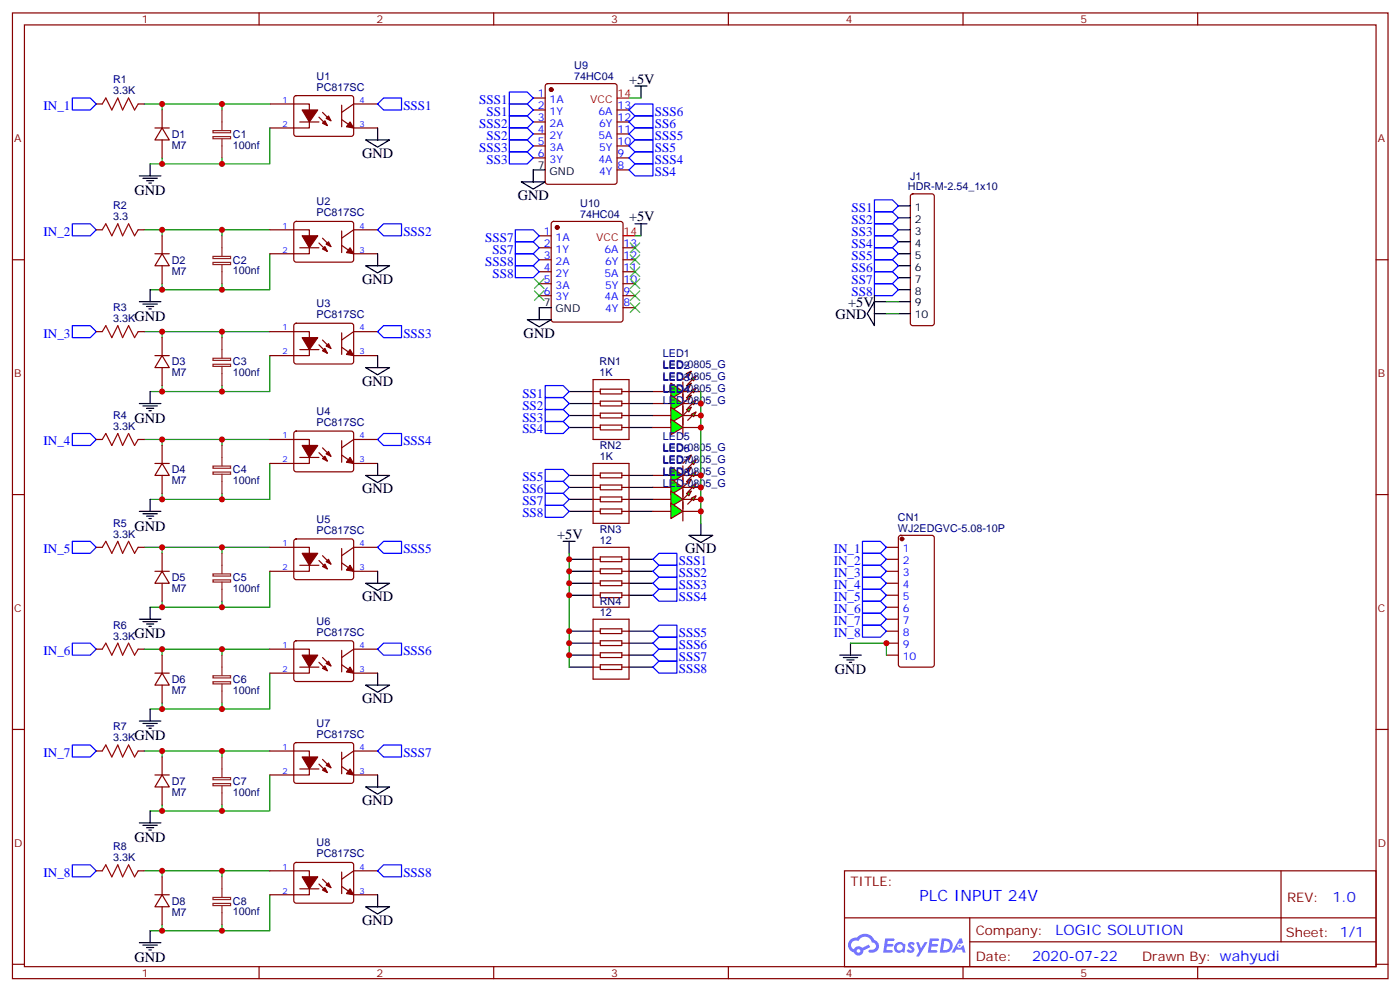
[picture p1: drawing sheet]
<svg xmlns="http://www.w3.org/2000/svg" width="413mm" height="292mm" viewBox="0 0 413 292" stroke-linecap="round" stroke-linejoin="round" font-family="sans-serif">
<g fill="none" stroke="#870000" stroke-width=".35">
<path d="M3.7 3.8h405.3v284.3h-405.3zM7.2 7.3h398.3v277.3h-398.3zM76.3 3.8v3.5M145.5 3.8v3.5M214.6 3.8v3.5M283.8 3.8v3.5M352.9 3.8v3.5M3.7 76.5h3.5M405.5 76.5h3.5M3.7 145.6h3.5M405.5 145.6h3.5M3.7 214.8h3.5"/>
<path d="M405.5 214.8h3.5M248.8 256.4h156.7v28.2h-156.7zM377.5 256.4v20.9M248.9 270.2h156.5M285.8 277.3h119.6M285.8 270.2v14.2M3.7 283.9h3.5M76.3 284.6v3.5M145.5 284.6v3.5M214.6 284.6v3.5M283.8 284.6v3.5M352.9 284.6v3.5"/>
<path d="M405.5 283.9h3.5"/>
</g>
<g fill="#5487ff">
<path d="M267.8 277.6a1.22 1.22 0 0 1 1.8 .2l-.4 .6a.47 .47 0 0 0-.4-.4 .47 .47 0 0 0-.5 .2l.2 .2a1.14 1.14 0 0 1 .8 1.8 1.14 1.14 0 0 1-2 0l-.2-.2 .5-.6 .7 .5a.29 .29 0 0 0 .4-.3 .29 .29 0 0 0-.3-.3 1.04 1.04 0 0 1-.6-1.7z"/>
<path d="M260.8 276.3h2.4l.3 .2-.1 .5-1.8 .1-.2 .8h1.6l.3 .4-.4 .4h-1.6l-.1 1.1h1.7l.2 .3-.2 .3-2.7 .1z"/>
<path d="M274 276.3h2.3l.4 .2-.2 .5-1.8 .1-.1 .8h1.5l.3 .4-.3 .4h-1.6l-.2 1.1h1.7l.2 .3-.2 .3-2.6 .1z"/>
<path d="M282.7 276.3h.7l.4 1.3-.6 .3a.69 .69 0 0 0-1.1 .3 .69 .69 0 0 0 .5 .9 .69 .69 0 0 0 .9-.6l.4-.2 .6 2.2h-.8l-.2-.9h-1.7l-.5 .9h-.9z"/>
<path d="M270 277.4h.7l.7 1.8 1.1-1.8h.8l-2.5 4.2h-.9l1-1.5z"/>
<path d="M277.5 276.3l-.6 4.2h1.4a2.11 2.11 0 0 0 2.4-2.1 2.11 2.11 0 0 0-2.5-2.1zM278.2 277.1a1.39 1.39 0 0 1 1.7 1.4 1.39 1.39 0 0 1-1.8 1.3h-.2z"/>
<path d="M263.8 277.9a1.54 1.54 0 0 0 0 2.2 1.54 1.54 0 0 0 2.1 .1l.6 .3 .3-2.3-.1-.3h-.5a1.49 1.49 0 0 0-2.4 0zM264.1 278.9a.95 .95 0 0 1 1.9 0 .95 .95 0 0 1-1.9 0z"/>
<path d="M250.6 276.7a2.18 2.18 0 0 0 1 3.7 1.44 1.44 0 0 0 1.7 .9 1.44 1.44 0 0 0 1.1-1.4l2-1.1-.4-.7-1.9 1a1.47 1.47 0 0 0-2.5 .4 1.39 1.39 0 0 1-.6-1.9 1.39 1.39 0 0 1 2-.5 2.12 2.12 0 0 1 2.1-1.3 2.12 2.12 0 0 1 1.9 1.7 1.14 1.14 0 0 1 1.1 1.4 1.14 1.14 0 0 1-1.6 .7 .43 .43 0 0 0-.6 .4 .43 .43 0 0 0 .4 .5 1.98 1.98 0 0 0 2.6-1.2 1.98 1.98 0 0 0-1.3-2.6 3.1 3.1 0 0 0-5.2-.6l-.9 .1zM252.4 280a.55 .55 0 0 1 1.1 0 .55 .55 0 0 1-1.1 0z"/>
<circle cx="282.8" cy="278.4" r=".26"/>
</g>
<g fill="none" stroke="#870000" stroke-width=".35">
<path d="M45.6 37.7h4.3M47.8 37.7l2.1 3.5h-4.3zM47.8 32.4v5.3M79.5 30.6h11.7v7.1h-11.7M86.8 28.4l.5-.2h16.5l.4 .7-.1 10.8-.6 .4h-16.5l-.4-.7v-10.5zM88.3 35.9h5.7M94 34.5l2.4 2.5M95 33.1l2.5 2.5M100.7 35.2l3.5 2.5h7.1M100.7 31v6.3M111.3 30.6h-7.1l-3.5 2.5M157.1 35.9h3.6"/>
<path d="M157.1 28.9h3.6M157.1 32.4h3.6M157.1 39.4h3.6M160.9 24.8l.5-.2h19.7l.5 .2 .2 .5v28.3l-.2 .5-.5 .2h-19.7l-.5-.3-.2-.4v-28.3zM181.8 35.9h3.5M181.8 32.4h3.5M181.8 39.4h3.5M47.8 41.2v5.3M157.1 43h3.6M157.1 46.5h3.6M181.8 43h3.5M181.8 46.5h3.5"/>
<path d="M181.8 50h3.5M45.6 74.7h4.3M47.8 74.7l2.1 3.5h-4.3zM47.8 69.4v5.3M47.8 78.2v5.3M79.5 67.7h11.7v7h-11.7M86.8 65.4l.5-.2h16.5l.4 .7-.1 10.9-.6 .4-16.5-.1-.4-.6v-10.6zM88.3 73h5.7M94 71.5l2.4 2.5M95 70.1l2.5 2.5M100.7 68v6.4M100.7 72.2l3.5 2.5h7.1"/>
<path d="M111.3 67.7h-7.1l-3.5 2.4M158.9 73h3.5M158.9 69.4h3.5M158.9 76.5h3.5M162.7 65.4l.4-.2h19.8l.5 .2 .2 .5v28.2l-.2 .5-.5 .2h-19.8l-.5-.2-.2-.5v-28.2zM183.6 73h3.5M183.6 76.5h3.5M47.8 99.4v5.3M79.5 97.6h11.7v7.1h-11.7M86.8 95.4l.5-.2h16.5l.4 .7-.1 10.8-.6 .5-16.5-.1-.4-.6v-10.6zM100.7 98v6.4M111.3 97.6h-7.1l-3.5 2.5"/>
<path d="M158.9 80h3.5M158.9 83.5h3.5M158.9 87.1h3.5M183.6 80h3.5M183.6 83.5h3.5M183.6 87.1h3.5M183.6 90.6h3.5M45.6 104.7h4.3M47.8 104.7l2.1 3.5h-4.3zM47.8 108.2v5.3M88.3 102.9h5.7M94 101.5l2.4 2.5"/>
<path d="M95 100.1l2.5 2.5M100.7 102.2l3.5 2.5h7.1M174.8 111.8h10.5v17.6h-10.5zM174.8 115.3h2.1M174.8 118.8h2.1M176.9 114.6h6.3v1.4h-6.3zM176.9 118.1h6.3v1.4h-6.3zM183.2 115.3h2.1M183.2 118.8h2.1M192.4 115.3h5.3M201.2 115.3h5.3M45.6 136.5h4.3"/>
<path d="M47.8 136.5l2.1 3.5h-4.3zM47.8 131.2v5.3M47.8 140v5.3M79.5 129.4h11.7v7.1h-11.7M86.8 127.1l.5-.2 16.5 .1 .4 .6-.1 10.9-.6 .4h-16.5l-.4-.7v-10.6zM88.3 134.7h5.7M94 133.3l2.4 2.4M95 131.9l2.5 2.4M100.7 129.8v6.3M100.7 134l3.5 2.5h7.1M111.3 129.4h-7.1l-3.5 2.5M174.8 136.5h10.5v17.6h-10.5z"/>
<path d="M174.8 125.9h2.1M174.8 122.3h2.1M174.8 140h2.1M176.9 121.6h6.3v1.4h-6.3zM176.9 125.2h6.3v1.4h-6.3zM176.9 139.3h6.3v1.4h-6.3zM183.2 125.9h2.1M183.2 122.3h2.1M183.2 140h2.1M86.8 158.9l.5-.2h16.5l.4 .7-.1 10.8-.6 .5-16.5-.1-.4-.6v-10.6zM174.8 150.6h2.1M174.8 147h2.1"/>
<path d="M174.8 143.5h2.1M176.9 142.8h6.3v1.4h-6.3zM176.9 146.3h6.3v1.4h-6.3zM176.9 149.9h6.3v1.4h-6.3zM183.2 150.6h2.1M183.2 147h2.1M183.2 143.5h2.1M45.6 168.2h4.3M47.8 168.2l2.1 3.5h-4.3zM47.8 162.9v5.3M47.8 171.7v5.3M79.5 161.1h11.7v7.1h-11.7"/>
<path d="M88.3 166.4h5.7M94 165l2.4 2.5M95 163.6l2.5 2.5M100.7 161.5v6.4M100.7 165.7l3.5 2.5h7.1M111.3 161.1h-7.1l-3.5 2.5M174.8 161.1h10.5v17.7h-10.5zM174.8 168.2h2.1M174.8 175.3h2.1M174.8 164.7h2.1M174.8 171.7h2.1M176.9 164h6.3v1.4h-6.3z"/>
<path d="M176.9 167.5h6.3v1.4h-6.3zM176.9 171h6.3v1.4h-6.3zM176.9 174.6h6.3v1.4h-6.3zM183.2 168.2h2.1M183.2 175.3h2.1M183.2 164.7h2.1M183.2 171.7h2.1M45.6 198.2h4.3M47.8 198.2l2.1 3.5h-4.3zM47.8 192.9v5.3M79.5 191.1h11.7v7.1h-11.7M86.8 188.9l.5-.2h16.5l.4 .7-.1 10.8-.6 .5-16.5-.1-.4-.6v-10.6z"/>
<path d="M88.3 196.4h5.7M94 195l2.4 2.5M95 193.6l2.5 2.5M100.7 191.5v6.3M100.7 195.7l3.5 2.5h7.1M111.3 191.1h-7.1l-3.5 2.5M174.8 196.4h2.1M174.8 182.3h10.5v17.7h-10.5zM174.8 185.8h2.1M174.8 192.9h2.1M174.8 189.4h2.1M176.9 185.1h6.3v1.4h-6.3z"/>
<path d="M176.9 188.7h6.3v1.4h-6.3zM176.9 192.2h6.3v1.4h-6.3zM176.9 195.7h6.3v1.4h-6.3zM183.2 196.4h2.1M183.2 185.8h2.1M183.2 192.9h2.1M183.2 189.4h2.1M47.8 201.7v5.3M86.8 218.9l.5-.2h16.5l.4 .7-.1 10.8-.6 .4h-16.5l-.4-.7v-10.5zM45.6 228.2h4.3M47.8 228.2l2.1 3.5h-4.3zM47.8 222.9v5.3"/>
<path d="M47.8 231.7v5.3M79.5 221.1h11.7v7.1h-11.7M88.3 226.4h5.7M94 225l2.4 2.5M95 223.6l2.5 2.5M100.7 221.5v6.3M100.7 225.7l3.5 2.5h7.1M111.3 221.1h-7.1l-3.5 2.5M47.8 258.2v5.3M79.5 256.4h11.7v7.1h-11.7M86.8 254.1l.5-.2 16.5 .1 .4 .6-.1 10.9-.6 .4h-16.5l-.4-.7v-10.6zM95 258.9l2.5 2.4"/>
<path d="M100.7 256.8v6.3M111.3 256.4h-7.1l-3.5 2.5M45.6 263.5h4.3M47.8 263.5l2.1 3.5h-4.3zM47.8 267v5.3M88.3 261.7h5.7M94 260.3l2.4 2.4M100.7 261l3.5 2.5h7.1"/>
</g>
<g fill="#870000" stroke="#870000" stroke-width=".35">
<path d="M103.2 35.9l1 1.8-2.1-.4z"/>
<path d="M95 36.3l.7-.7 .7 1.4z"/>
<path d="M96.1 34.9l.7-.8 .7 1.5z"/>
<path d="M89 32.4h4.6l-2.4 3.5z"/>
<path d="M103.2 73l1 1.7-2.1-.3z"/>
<path d="M95 73.3l.7-.7 .7 1.4z"/>
<path d="M96.8 71.2l.7 1.4-1.4-.7z"/>
<path d="M89 69.4h4.6l-2.4 3.6z"/>
<path d="M103.2 102.9l1 1.8-2.1-.3z"/>
<path d="M95 103.3l.7-.7 .7 1.4z"/>
<path d="M96.1 101.9l.7-.7 .7 1.4z"/>
<path d="M89 99.4h4.6l-2.4 3.5z"/>
<path d="M103.2 134.7l1 1.8-2.1-.4z"/>
<path d="M95.7 134.3l.7 1.4-1.4-.7z"/>
<path d="M96.1 133.6l.7-.7 .7 1.4z"/>
<path d="M89 131.2h4.6l-2.4 3.5z"/>
<path d="M103.2 166.4l1 1.8-2.1-.3z"/>
<path d="M95 166.8l.7-.7 .7 1.4z"/>
<path d="M96.1 165.4l.7-.7 .7 1.4z"/>
<path d="M89 162.9h4.6l-2.4 3.5z"/>
<path d="M103.2 196.4l1 1.8-2.1-.4z"/>
<path d="M95.7 196.1l.7 1.4-1.4-.7z"/>
<path d="M96.1 195.4l.7-.7 .7 1.4z"/>
<path d="M89 192.9h4.6l-2.4 3.5z"/>
<path d="M103.2 226.4l1 1.8-2.1-.4z"/>
<path d="M95 226.8l.7-.7 .7 1.4z"/>
<path d="M96.1 225.4l.7-.8 .7 1.5z"/>
<path d="M89 222.9h4.6l-2.4 3.5z"/>
<path d="M103.2 261.7l1 1.8-2.1-.4z"/>
<path d="M95.7 261.3l.7 1.4-1.4-.7z"/>
<path d="M96.1 260.6l.7-.7 .7 1.4z"/>
<path d="M89 258.2h4.6l-2.4 3.5z"/>
<circle cx="162.4" cy="26.4" r=".53"/>
<circle cx="164.2" cy="67" r=".53"/>
</g>
<g fill="none" stroke="#008700" stroke-width=".35">
<path d="M42.5 30.6h37M47.8 30.6v1.8M65.4 30.6v1.8M79.5 37.7v10.6h-14.1v-1.8M185.3 28.9h3.6M44.2 48.3h3.6M47.8 46.5v1.8h17.6M42.5 67.7h37M47.8 67.7v1.7M65.4 67.7v1.7M79.5 74.7v10.6h-14.1v-1.8M187.1 69.4h1.8"/>
<path d="M42.5 97.6h37M44.2 85.3h3.6M47.8 83.5v1.8h17.6M47.8 97.6v1.8M65.4 97.6v1.8M44.2 115.3h3.6M47.8 113.5v1.8h17.6M79.5 104.7v10.6h-14.1v-1.8M42.5 129.4h37M47.8 129.4v1.8M65.4 129.4v1.8M79.5 136.5v10.5h-14.1v-1.7"/>
<path d="M44.2 147h3.6M47.8 145.3v1.7h17.6M42.5 161.1h37M44.2 178.8h3.6M47.8 177v1.8h17.6M47.8 161.1v1.8M65.4 161.1v1.8M79.5 168.2v10.6h-14.1v-1.8M42.5 191.1h37M47.8 191.1v1.8M65.4 191.1v1.8M79.5 198.2v10.6h-14.1v-1.8"/>
<path d="M44.2 208.8h3.6M47.8 207v1.8h17.6M42.5 221.1h37M44.2 238.8h3.6M47.8 237v1.8h17.6M47.8 221.1v1.8M65.4 221.1v1.8M79.5 228.2v10.6h-14.1v-1.8M42.5 256.4h37M47.8 256.4v1.8M65.4 256.4v1.8M44.2 274h3.6"/>
<path d="M47.8 272.3v1.7h17.6M79.5 263.5v10.5h-14.1v-1.7"/>
</g>
<g fill="none" stroke="#00f" stroke-width=".35">
<path d="M21.3 28.9h5.3l1.8 1.7-1.8 1.8h-5.3zM111.3 30.6l1.7-1.7h5.3v3.5h-5.3zM150.1 27.1h5.3l1.7 1.8-1.7 1.7h-5.3zM150.1 34.1h5.3l1.7 1.8-1.7 1.8h-5.3zM150.1 30.6h5.3l1.7 1.8-1.7 1.7h-5.3zM150.1 37.7h5.3l1.7 1.7-1.7 1.8h-5.3zM185.3 35.9l1.8-1.8h5.3v3.6h-5.3zM187.1 37.7h5.3v3.5h-5.3l-1.8-1.8zM187.1 30.6h5.3v3.5h-5.3l-1.8-1.7zM150.1 41.2h5.3l1.7 1.8-1.7 1.7h-5.3zM150.1 44.7h5.3l1.7 1.8-1.7 1.8h-5.3zM187.1 44.7h5.3v3.6h-5.3l-1.8-1.8z"/>
<path d="M187.1 48.3h5.3v3.5h-5.3l-1.8-1.8zM187.1 41.2h5.3v3.5h-5.3l-1.8-1.7zM21.3 65.9h5.3l1.8 1.8-1.8 1.7h-5.3zM113 65.9h5.3v3.5h-5.3l-1.7-1.7zM151.8 67.7h5.3l1.8 1.7-1.8 1.8h-5.3zM151.8 74.7h5.3l1.8 1.8-1.8 1.7h-5.3zM151.8 71.2h5.3l1.8 1.8-1.8 1.7h-5.3zM151.8 78.2h5.3l1.8 1.8-1.8 1.8h-5.3zM21.3 95.9h5.3l1.8 1.7-1.8 1.8h-5.3zM113 95.9h5.3v3.5h-5.3l-1.7-1.8zM21.3 127.6h5.3l1.8 1.8-1.8 1.8h-5.3zM113 127.6h5.3v3.6h-5.3l-1.7-1.8z"/>
<path d="M21.3 159.4h5.3l1.8 1.7-1.8 1.8h-5.3zM113 159.4h5.3v3.5h-5.3l-1.7-1.8zM21.3 189.4h5.3l1.8 1.7-1.8 1.8h-5.3zM113 189.4h5.3v3.5h-5.3l-1.7-1.8zM21.3 219.4h5.3l1.8 1.7-1.8 1.8h-5.3zM113 219.4h5.3v3.5h-5.3l-1.7-1.8zM21.3 254.6h5.3l1.8 1.8-1.8 1.8h-5.3zM111.3 256.4l1.7-1.8h5.3v3.6h-5.3z"/>
</g>
<g fill="none" stroke="#000" stroke-width=".35">
<path d="M111.3 37.7v3.5M187.1 25.3h3.5M188.9 25.3v3.6M41.1 51.8h6.3M42.1 52.5h4.3M43.2 53.2h2.1M43.9 53.9h.7M44.2 48.3v3.5M107.7 41.2h7.1l-3.5 2.1zM153.6 53.6h7.1l-3.6 2.1zM160.7 50h-3.6v3.6M107.7 78.2h7.1l-3.5 2.2z"/>
<path d="M111.3 74.7v3.5M187.1 65.9h3.5M188.9 65.9v3.5M41.1 88.8h6.3M42.1 89.5h4.3M43.2 90.2h2.1M43.9 90.9h.7M44.2 85.3v3.5M155.4 94.1h7l-3.5 2.1zM162.4 90.6h-3.5v3.5M41.1 118.8h6.3M42.1 119.5h4.3"/>
<path d="M44.2 115.3v3.5M107.7 108.2h7.1l-3.5 2.1zM111.3 104.7v3.5M167.7 118.8h7.1M167.7 115.3h7.1M185.3 118.8h7.1M185.3 115.3h7.1M43.2 120.2h2.1M43.9 120.9h.7M107.7 140h7.1l-3.5 2.1zM111.3 136.5v3.5M167.7 122.3h7.1"/>
<path d="M167.7 125.9h7.1M167.7 140h7.1M185.3 122.3h7.1M185.3 125.9h7.1M185.3 140h7.1M41.1 150.6h6.3M42.1 151.3h4.3M43.2 152h2.1M43.9 152.7h.7M44.2 147v3.6M167.7 150.6h7.1M167.7 143.5h7.1"/>
<path d="M167.7 147h7.1M185.3 150.6h7.1M185.3 143.5h7.1M185.3 147h7.1M44.2 178.8v3.5M107.7 171.7h7.1l-3.5 2.1zM111.3 168.2v3.5M167.7 164.7h7.1M167.7 168.2h7.1M167.7 171.7h7.1M167.7 175.3h7.1M185.3 164.7h7.1"/>
<path d="M185.3 168.2h7.1M185.3 171.7h7.1M185.3 175.3h7.1M41.1 182.3h6.3M42.1 183h4.3M43.2 183.7h2.1M43.9 184.4h.7M111.3 198.2v3.5M167.7 185.8h7.1M167.7 189.4h7.1M167.7 192.9h7.1M167.7 196.4h7.1"/>
<path d="M185.3 185.8h7.1M185.3 189.4h7.1M185.3 192.9h7.1M185.3 196.4h7.1M41.1 212.3h6.3M42.1 213h4.3M43.2 213.7h2.1M43.9 214.4h.7M44.2 208.8v3.5M107.7 201.7h7.1l-3.5 2.1zM44.2 238.8v3.5M107.7 231.7h7.1l-3.5 2.1z"/>
<path d="M111.3 228.2v3.5M41.1 242.3h6.3M42.1 243h4.3M43.2 243.7h2.1M43.9 244.4h.7M41.1 277.6h6.3M42.1 278.3h4.3M43.2 279h2.1M43.9 279.7h.7M44.2 274v3.6M107.7 267h7.1l-3.5 2.1zM111.3 263.5v3.5"/>
</g>
<path d="M181.8 28.9h3.5M183.6 69.4h3.5" fill="none" stroke="#f00" stroke-width=".35"/>
<g fill="none" stroke="#3c3" stroke-width=".35">
<path d="M185.7 71.5l2.8 2.9M185.7 75.1l2.8 2.8M185.7 78.6l2.8 2.8M188.5 71.5l-2.8 2.9M188.5 75.1l-2.8 2.8M188.5 78.6l-2.8 2.8M157.5 82.1l2.8 2.8M157.5 85.7l2.8 2.8M160.3 82.1l-2.8 2.8M160.3 85.7l-2.8 2.8M185.7 82.1l2.8 2.8M185.7 85.7l2.8 2.8"/>
<path d="M185.7 89.2l2.8 2.8M188.5 82.1l-2.8 2.8M188.5 85.7l-2.8 2.8M188.5 89.2l-2.8 2.8"/>
</g>
<g fill="#0f0" stroke="#870000" stroke-width=".35">
<path d="M203.7 111.4l1.4-.7-.7 1.4z"/>
<path d="M202.3 110l1.4-.7-.7 1.4z"/>
</g>
<g fill="#870000" stroke="#870000" stroke-width=".35">
<path d="M202.6 113.2l1.4-1.4z"/>
<path d="M202.6 110.3l-1.4 1.5z"/>
</g>
<path d="M201.2 112.5v5.6z" fill="#f00" stroke="#870000" stroke-width=".35"/>
<path d="M197.7 112.8l3.5 2.5-3.5 2.1z" fill="#0f0" stroke="#870000" stroke-width=".35"/>
<path d="M192.4 118.8h5.3M201.2 118.8h5.3" fill="none" stroke="#870000" stroke-width=".35"/>
<g fill="#0f0" stroke="#870000" stroke-width=".35">
<path d="M203.7 114.9l1.4-.7-.7 1.4z"/>
<path d="M202.3 113.5l1.4-.7-.7 1.4z"/>
</g>
<g fill="#870000" stroke="#870000" stroke-width=".35">
<path d="M202.6 116.7l1.4-1.4z"/>
<path d="M201.2 115.3l1.4-1.4z"/>
</g>
<path d="M201.2 116v5.6z" fill="#f00" stroke="#870000" stroke-width=".35"/>
<path d="M197.7 116.3l3.5 2.5-3.5 2.1z" fill="#0f0" stroke="#870000" stroke-width=".35"/>
<path d="M192.4 122.3h5.3M201.2 122.3h5.3" fill="none" stroke="#870000" stroke-width=".35"/>
<g fill="#0f0" stroke="#870000" stroke-width=".35">
<path d="M203.7 118.5l1.4-.7-.7 1.4z"/>
<path d="M202.3 117.1l1.4-.8-.7 1.5z"/>
</g>
<g fill="#870000" stroke="#870000" stroke-width=".35">
<path d="M202.6 120.2l1.4-1.4z"/>
<path d="M201.2 118.8l1.4-1.4z"/>
</g>
<path d="M201.2 119.5v5.7z" fill="#f00" stroke="#870000" stroke-width=".35"/>
<path d="M197.7 119.9l3.5 2.4-3.5 2.2z" fill="#0f0" stroke="#870000" stroke-width=".35"/>
<path d="M192.4 125.9h5.3M201.2 125.9h5.3" fill="none" stroke="#870000" stroke-width=".35"/>
<g fill="#0f0" stroke="#870000" stroke-width=".35">
<path d="M203.7 122l1.4-.7-.7 1.4z"/>
<path d="M202.3 120.6l1.4-.7-.7 1.4z"/>
</g>
<g fill="#870000" stroke="#870000" stroke-width=".35">
<path d="M202.6 123.8l1.4-1.5z"/>
<path d="M201.2 122.3l1.4-1.4z"/>
</g>
<path d="M201.2 123v5.7z" fill="#f00" stroke="#870000" stroke-width=".35"/>
<path d="M197.7 123.4l3.5 2.5-3.5 2.1z" fill="#0f0" stroke="#870000" stroke-width=".35"/>
<path d="M192.4 140h5.3M201.2 140h5.3" fill="none" stroke="#870000" stroke-width=".35"/>
<g fill="#0f0" stroke="#870000" stroke-width=".35">
<path d="M203.7 136.1l1.4-.7-.7 1.4z"/>
<path d="M202.3 134.7l1.4-.7-.7 1.4z"/>
</g>
<g fill="#870000" stroke="#870000" stroke-width=".35">
<path d="M202.6 137.9l1.4-1.4z"/>
<path d="M201.2 136.5l1.4-1.5z"/>
</g>
<path d="M201.2 137.2v5.6z" fill="#f00" stroke="#870000" stroke-width=".35"/>
<path d="M197.7 137.5l3.5 2.5-3.5 2.1z" fill="#0f0" stroke="#870000" stroke-width=".35"/>
<path d="M192.4 143.5h5.3M201.2 143.5h5.3" fill="none" stroke="#870000" stroke-width=".35"/>
<g fill="#0f0" stroke="#870000" stroke-width=".35">
<path d="M203.7 139.6l1.4-.7-.7 1.4z"/>
<path d="M202.3 138.2l1.4-.7-.7 1.4z"/>
</g>
<g fill="#870000" stroke="#870000" stroke-width=".35">
<path d="M202.6 141.4l1.4-1.4z"/>
<path d="M201.2 140l1.4-1.4z"/>
</g>
<path d="M201.2 140.7v5.6z" fill="#f00" stroke="#870000" stroke-width=".35"/>
<path d="M197.7 141l3.5 2.5-3.5 2.1z" fill="#0f0" stroke="#870000" stroke-width=".35"/>
<path d="M192.4 147h5.3M201.2 147h5.3" fill="none" stroke="#870000" stroke-width=".35"/>
<g fill="#0f0" stroke="#870000" stroke-width=".35">
<path d="M203.7 143.2l1.4-.7-.7 1.4z"/>
<path d="M202.3 141.7l1.4-.7-.7 1.5z"/>
</g>
<g fill="#870000" stroke="#870000" stroke-width=".35">
<path d="M202.6 144.9l1.4-1.4z"/>
<path d="M202.6 142.1l-1.4 1.4z"/>
</g>
<path d="M201.2 144.2v5.7z" fill="#f00" stroke="#870000" stroke-width=".35"/>
<path d="M197.7 144.6l3.5 2.4-3.5 2.2z" fill="#0f0" stroke="#870000" stroke-width=".35"/>
<path d="M192.4 150.6h5.3M201.2 150.6h5.3" fill="none" stroke="#870000" stroke-width=".35"/>
<g fill="#0f0" stroke="#870000" stroke-width=".35">
<path d="M203.7 146.7l1.4-.7-.7 1.4z"/>
<path d="M202.3 145.3l1.4-.7-.7 1.4z"/>
</g>
<g fill="#870000" stroke="#870000" stroke-width=".35">
<path d="M202.6 148.4l1.4-1.4z"/>
<path d="M201.2 147l1.4-1.4z"/>
</g>
<path d="M201.2 147.7v5.7z" fill="#f00" stroke="#870000" stroke-width=".35"/>
<path d="M197.7 148.1l3.5 2.5-3.5 2.1z" fill="#0f0" stroke="#870000" stroke-width=".35"/>
<g fill="none" stroke="#00f" stroke-width=".35">
<path d="M257.7 58.8h5.3l1.7 1.8-1.7 1.8h-5.3zM257.7 62.4h5.3l1.7 1.7-1.7 1.8h-5.3zM257.7 65.9h5.3l1.7 1.8-1.7 1.7h-5.3zM257.7 69.4h5.3l1.7 1.8-1.7 1.8h-5.3zM257.7 73h5.3l1.7 1.7-1.7 1.8h-5.3zM257.7 76.5h5.3l1.7 1.7-1.7 1.8h-5.3zM257.7 80h5.3l1.7 1.8-1.7 1.7h-5.3zM257.7 83.5h5.3l1.7 1.8-1.7 1.8h-5.3zM160.7 113.5h5.2l1.8 1.8-1.8 1.8h-5.2zM160.7 117.1h5.2l1.8 1.7-1.8 1.8h-5.2zM160.7 120.6h5.2l1.8 1.7-1.8 1.8h-5.2zM160.7 124.1h5.2l1.8 1.8-1.8 1.7h-5.2z"/>
<path d="M160.7 138.2h5.2l1.8 1.8-1.8 1.7h-5.2zM160.7 141.7h5.2l1.8 1.8-1.8 1.8h-5.2zM160.7 145.3h5.2l1.8 1.7-1.8 1.8h-5.2zM160.7 148.8h5.2l1.8 1.8-1.8 1.7h-5.2zM254.1 159.4h5.3l1.8 1.7-1.8 1.8h-5.3zM194.2 162.9h5.3v3.5h-5.3l-1.8-1.7zM194.2 166.4h5.3v3.6h-5.3l-1.8-1.8zM194.2 170h5.3v3.5h-5.3l-1.8-1.8zM194.2 173.5h5.3v3.5h-5.3l-1.8-1.7zM254.1 162.9h5.3l1.8 1.8-1.8 1.7h-5.3zM254.1 166.4h5.3l1.8 1.8-1.8 1.8h-5.3zM254.1 170h5.3l1.8 1.7-1.8 1.8h-5.3z"/>
<path d="M254.1 173.5h5.3l1.8 1.8-1.8 1.7h-5.3zM254.1 177h5.3l1.8 1.8-1.8 1.8h-5.3zM192.4 196.4l1.8-1.7h5.3v3.5h-5.3zM194.2 184.1h5.3v3.5h-5.3l-1.8-1.8zM194.2 187.6h5.3v3.5h-5.3l-1.8-1.7zM194.2 191.1h5.3v3.6h-5.3l-1.8-1.8zM254.1 180.6h5.3l1.8 1.7-1.8 1.8h-5.3zM254.1 184.1h5.3l1.8 1.7-1.8 1.8h-5.3z"/>
</g>
<g fill="none" stroke="#000" stroke-width=".35">
<path d="M264.7 60.6h3.6M264.7 64.1h3.6M264.7 67.7h3.6M264.7 71.2h3.6M264.7 74.7h3.6M264.7 78.2h3.6M257.7 88.8v7.1l-2.1-3.5zM257.7 88.8h3.5M257.7 92.4h3.5M257.7 87.1v3.5M264.7 81.8h3.6M264.7 85.3h3.6"/>
<path d="M264.7 88.8h3.6M264.7 92.4h3.6M165.9 159.4h3.6M167.7 159.4v3.5M203 157.6h7l-3.5 2.1zM206.5 154.1v3.5M247.4 192.9h6.4M248.5 193.6h4.2M249.6 194.3h2.1M250.3 195h.7M250.6 189.4v3.5"/>
</g>
<path d="M261.2 88.8h3.5M261.2 92.4h3.5M206.5 115.3v38.8M167.7 162.9v33.5M250.6 189.4h10.6v3.5" fill="none" stroke="#008700" stroke-width=".35"/>
<g fill="none" stroke="#870000" stroke-width=".35">
<path d="M28.4 30.6h1.7M40.7 30.6h1.8M268.5 57.3l.5-.2h5.6l.5 .2 .2 .5v37.4l-.2 .5-.5 .2h-5.6l-.5-.2-.2-.5v-37.4zM28.4 67.7h1.7M40.7 67.7h1.8M28.4 97.6h1.7M40.7 97.6h1.8M28.4 129.4h1.7M40.7 129.4h1.8M265 157.8l.4-.2h9.2l.7 .5v37.6l-.5 .7h-9.4l-.6-.4-.1-37.7zM28.4 161.1h1.7M40.7 161.1h1.8"/>
<path d="M261.2 161.1h3.5M261.2 164.7h3.5M261.2 168.2h3.5M261.2 171.7h3.5M261.2 175.3h3.5M261.2 178.8h3.5M28.4 191.1h1.7M40.7 191.1h1.8M261.2 182.3h3.5M261.2 185.8h3.5M261.2 189.4h3.5M261.2 192.9h3.5"/>
<path d="M28.4 221.1h1.7M40.7 221.1h1.8M28.4 256.4h1.7M40.7 256.4h1.8"/>
</g>
<circle cx="265.8" cy="158.7" r=".53" fill="#870000" stroke="#870000" stroke-width=".35"/>
<path d="M30.1 30.6l1.1-1.7 1.7 3.5 1.8-3.5 1.4 3.5 1.8-3.5 1.8 3.5 1-1.8M30.1 67.7l1.1-1.8 1.7 3.5 1.8-3.5 1.4 3.5 1.8-3.5 1.8 3.5 1-1.7M30.1 97.6l1.1-1.7 1.7 3.5 1.8-3.5 1.4 3.5 1.8-3.5 1.8 3.5 1-1.8M30.1 129.4l1.1-1.8 1.7 3.6 1.8-3.6 1.4 3.6 1.8-3.6 1.8 3.6 1-1.8M30.1 161.1l1.1-1.7 1.7 3.5 1.8-3.5 1.4 3.5 1.8-3.5 1.8 3.5 1-1.8M30.1 191.1l1.1-1.7 1.7 3.5 1.8-3.5 1.4 3.5 1.8-3.5 1.8 3.5 1-1.8M30.1 221.1l1.1-1.7 1.7 3.5 1.8-3.5 1.4 3.5 1.8-3.5 1.8 3.5 1-1.8M30.1 256.4l1.1-1.8 1.7 3.6 1.8-3.6 1.4 3.6 1.8-3.6 1.8 3.6 1-1.8" fill="none" stroke="#a10000" stroke-width=".35"/>
<g fill="none" stroke="#8c2424" stroke-width=".35">
<path d="M62.8 38.5h5.1v.6h-5.1zM65.4 32.4v6M62.8 40.2h5.1v.7h-5.1zM65.4 40.9v5.6M62.8 75.5h5.1v.6h-5.1zM62.8 77.3h5.1v.6h-5.1zM65.4 69.4v6M65.4 77.9v5.6M65.4 99.4v6M62.8 105.5h5.1v.6h-5.1zM62.8 107.2h5.1v.7h-5.1zM65.4 107.9v5.6"/>
<path d="M62.8 137.2h5.1v.7h-5.1zM62.8 139h5.1v.6h-5.1zM65.4 131.2v6M65.4 139.6v5.7M62.8 169h5.1v.6h-5.1zM62.8 170.7h5.1v.7h-5.1zM65.4 162.9v6M65.4 171.4v5.6M62.8 199h5.1v.6h-5.1zM65.4 192.9v6M62.8 200.7h5.1v.7h-5.1zM65.4 201.4v5.6"/>
<path d="M62.8 229h5.1v.6h-5.1zM62.8 230.7h5.1v.7h-5.1zM65.4 222.9v6M65.4 231.4v5.6M65.4 258.2v6M62.8 264.2h5.1v.7h-5.1zM62.8 266h5.1v.6h-5.1zM65.4 266.6v5.7"/>
</g>
<g fill="#c00">
<circle cx="167.7" cy="192.9" r=".88"/>
<circle cx="167.7" cy="189.4" r=".88"/>
<circle cx="167.7" cy="185.8" r=".88"/>
<circle cx="167.7" cy="175.3" r=".88"/>
<circle cx="167.7" cy="171.7" r=".88"/>
<circle cx="167.7" cy="168.2" r=".88"/>
<circle cx="167.7" cy="164.7" r=".88"/>
<circle cx="206.5" cy="118.8" r=".88"/>
<circle cx="206.5" cy="122.3" r=".88"/>
<circle cx="206.5" cy="125.9" r=".88"/>
<circle cx="206.5" cy="140" r=".88"/>
<circle cx="206.5" cy="143.5" r=".88"/>
<circle cx="206.5" cy="147" r=".88"/>
<circle cx="206.5" cy="150.6" r=".88"/>
<circle cx="47.8" cy="238.8" r=".88"/>
<circle cx="65.4" cy="221.1" r=".88"/>
<circle cx="47.8" cy="221.1" r=".88"/>
<circle cx="65.4" cy="238.8" r=".88"/>
<circle cx="47.8" cy="178.8" r=".88"/>
<circle cx="65.4" cy="161.1" r=".88"/>
<circle cx="47.8" cy="161.1" r=".88"/>
<circle cx="65.4" cy="178.8" r=".88"/>
<circle cx="47.8" cy="115.3" r=".88"/>
<circle cx="65.4" cy="97.6" r=".88"/>
<circle cx="47.8" cy="97.6" r=".88"/>
<circle cx="65.4" cy="115.3" r=".88"/>
<circle cx="47.8" cy="48.3" r=".88"/>
<circle cx="65.4" cy="30.6" r=".88"/>
<circle cx="47.8" cy="30.6" r=".88"/>
<circle cx="65.4" cy="48.3" r=".88"/>
<circle cx="65.4" cy="85.3" r=".88"/>
<circle cx="47.8" cy="67.7" r=".88"/>
<circle cx="65.4" cy="67.7" r=".88"/>
<circle cx="47.8" cy="85.3" r=".88"/>
<circle cx="65.4" cy="147" r=".88"/>
<circle cx="47.8" cy="129.4" r=".88"/>
<circle cx="65.4" cy="129.4" r=".88"/>
<circle cx="47.8" cy="147" r=".88"/>
<circle cx="65.4" cy="208.8" r=".88"/>
<circle cx="47.8" cy="191.1" r=".88"/>
<circle cx="65.4" cy="191.1" r=".88"/>
<circle cx="47.8" cy="208.8" r=".88"/>
<circle cx="65.4" cy="274" r=".88"/>
<circle cx="47.8" cy="256.4" r=".88"/>
<circle cx="65.4" cy="256.4" r=".88"/>
<circle cx="47.8" cy="274" r=".88"/>
<circle cx="261.2" cy="189.4" r=".88"/>
</g>
<text font-size="4.6" fill="#00f" x="270.9" y="265.4">PLC INPUT 24V</text>
<g font-size="4.2">
<text x="185.3" y="24.6">+5V</text>
<text x="106.7" y="46.5">GND</text>
<text x="39.7" y="57.4">GND</text>
<text x="152.5" y="58.8">GND</text>
<text x="185.3" y="65.2">+5V</text>
<text x="106.7" y="83.5">GND</text>
<text x="39.7" y="94.5">GND</text>
<text x="246.2" y="93.8">GND</text>
<text x="249.9" y="90.3">+5V</text>
<text x="154.3" y="99.4">GND</text>
<text x="106.7" y="113.5">GND</text>
<text x="39.7" y="124.5">GND</text>
<text x="106.7" y="145.3">GND</text>
<text x="39.7" y="156.2">GND</text>
<text x="164.2" y="158.7">+5V</text>
<text x="201.9" y="162.9">GND</text>
<text x="106.7" y="177">GND</text>
<text x="39.7" y="188">GND</text>
<text x="246" y="198.5">GND</text>
<text x="106.7" y="207">GND</text>
<text x="39.7" y="217.9">GND</text>
<text x="106.7" y="237">GND</text>
<text x="39.7" y="247.9">GND</text>
<text x="106.7" y="272.3">GND</text>
<text x="39.7" y="283.2">GND</text>
</g>
<g font-size="4.2" fill="#00f">
<text x="392.6" y="265.7">1.0</text>
<text x="311" y="275.2">LOGIC SOLUTION</text>
<text x="304.1" y="283">2020-07-22</text>
</g>
<g font-size="3.9" fill="#00f">
<text x="12.8" y="32.4">IN_1</text>
<text x="118.9" y="32.4">SSS1</text>
<text x="141.2" y="30.6">SSS1</text>
<text x="143.3" y="34.1">SS1</text>
<text x="192.9" y="34.1">SSS6</text>
<text x="141.2" y="37.7">SSS2</text>
<text x="143.3" y="41.2">SS2</text>
<text x="192.9" y="41.2">SSS5</text>
<text x="192.9" y="37.7">SS6</text>
<text x="141.2" y="44.7">SSS3</text>
<text x="192.9" y="44.7">SS5</text>
<text x="143.3" y="48.3">SS3</text>
<text x="192.9" y="48.3">SSS4</text>
<text x="192.9" y="51.8">SS4</text>
<text x="250.9" y="62.4">SS1</text>
<text x="250.9" y="65.9">SS2</text>
<text x="12.8" y="69.4">IN_2</text>
<text x="118.9" y="69.4">SSS2</text>
<text x="143" y="71.2">SSS7</text>
<text x="250.9" y="69.4">SS3</text>
<text x="145.1" y="74.7">SS7</text>
<text x="250.9" y="73">SS4</text>
<text x="250.9" y="76.5">SS5</text>
<text x="143" y="78.2">SSS8</text>
<text x="145.1" y="81.8">SS8</text>
<text x="250.9" y="80">SS6</text>
<text x="250.9" y="83.5">SS7</text>
<text x="250.9" y="87.1">SS8</text>
<text x="12.8" y="99.4">IN_3</text>
<text x="118.9" y="99.4">SSS3</text>
<text x="153.9" y="117.1">SS1</text>
<text x="153.9" y="120.6">SS2</text>
<text x="153.9" y="124.1">SS3</text>
<text x="12.8" y="131.2">IN_4</text>
<text x="118.9" y="131.2">SSS4</text>
<text x="153.9" y="127.6">SS4</text>
<text x="153.9" y="141.7">SS5</text>
<text x="153.9" y="145.3">SS6</text>
<text x="153.9" y="148.8">SS7</text>
<text x="153.9" y="152.3">SS8</text>
<text x="12.8" y="162.9">IN_5</text>
<text x="118.9" y="162.9">SSS5</text>
<text x="200" y="166.4">SSS1</text>
<text x="245.7" y="162.9">IN_1</text>
<text x="245.7" y="166.4">IN_2</text>
<text x="200" y="170">SSS2</text>
<text x="200" y="173.5">SSS3</text>
<text x="245.7" y="170">IN_3</text>
<text x="245.7" y="173.5">IN_4</text>
<text x="200" y="177">SSS4</text>
<text x="245.7" y="177">IN_5</text>
<text x="245.7" y="180.6">IN_6</text>
<text x="245.7" y="184.1">IN_7</text>
<text x="200" y="187.6">SSS5</text>
<text x="200" y="191.1">SSS6</text>
<text x="245.7" y="187.6">IN_8</text>
<text x="12.8" y="192.9">IN_6</text>
<text x="118.9" y="192.9">SSS6</text>
<text x="200" y="194.7">SSS7</text>
<text x="200" y="198.2">SSS8</text>
<text x="12.8" y="222.9">IN_7</text>
<text x="118.9" y="222.9">SSS7</text>
<text x="12.8" y="258.2">IN_8</text>
<text x="118.9" y="258.2">SSS8</text>
</g>
<g font-size="3.9" fill="#800">
<text x="250.6" y="261">TITLE:</text>
<text x="379.2" y="265.7">REV:</text>
<text x="287.5" y="275.2">Company:</text>
<text x="378.9" y="275.8">Sheet: 1/1</text>
<text x="287.5" y="282.9">Date:</text>
<text x="336.6" y="282.9">Drawn By: wahyudi</text>
</g>
<g font-size="3.2" fill="#800">
<text x="41.8" y="6.8">1</text>
<text x="110.9" y="6.8">2</text>
<text x="180.1" y="6.8">3</text>
<text x="249.2" y="6.8">4</text>
<text x="318.3" y="6.8">5</text>
<text x="4.2" y="41.9">A</text>
<text x="406" y="41.9">A</text>
<text x="4.2" y="111.1">B</text>
<text x="406" y="111.1">B</text>
<text x="4.2" y="180.2">C</text>
<text x="406" y="180.2">C</text>
<text x="4.2" y="249.3">D</text>
<text x="406" y="249.3">D</text>
<text x="41.8" y="287.6">1</text>
<text x="110.9" y="287.6">2</text>
<text x="180.1" y="287.6">3</text>
<text x="249.2" y="287.6">4</text>
<text x="318.3" y="287.6">5</text>
</g>
<g font-size="3.2" fill="#000080">
<text x="93.3" y="23.5">U1</text>
<text x="169.2" y="23.6">74HC04</text>
<text x="169.2" y="20.4">U9</text>
<text x="33.3" y="27.8">3.3K</text>
<text x="33.3" y="24.6">R1</text>
<text x="93.3" y="26.7">PC817SC</text>
<text x="50.6" y="40.6">D1</text>
<text x="68.7" y="40.6">C1</text>
<text x="50.6" y="43.8">M7</text>
<text x="68.6" y="43.8">100nf</text>
<text x="268.2" y="52.9">J1</text>
<text x="267.5" y="56">HDR-M-2.54_1x10</text>
<text x="33.3" y="64.8">3.3</text>
<text x="33.3" y="61.6">R2</text>
<text x="93.3" y="63.7">PC817SC</text>
<text x="93.3" y="60.5">U2</text>
<text x="171" y="64.1">74HC04</text>
<text x="171" y="61">U10</text>
<text x="50.6" y="77.6">D2</text>
<text x="68.7" y="77.7">C2</text>
<text x="50.6" y="80.8">M7</text>
<text x="68.6" y="80.8">100nf</text>
<text x="33.3" y="94.8">3.3K</text>
<text x="33.3" y="91.6">R3</text>
<text x="93.3" y="93.7">PC817SC</text>
<text x="93.3" y="90.5">U3</text>
<text x="50.6" y="107.6">D3</text>
<text x="68.7" y="107.6">C3</text>
<text x="176.7" y="107.6">RN1</text>
<text x="195.3" y="105">LED1</text>
<text x="50.6" y="110.8">M7</text>
<text x="68.6" y="110.8">100nf</text>
<text x="176.7" y="110.7">1K</text>
<text x="195.3" y="108.2">LED-0805_G</text>
<text x="195.3" y="111.8">LED-0805_G</text>
<text x="195.3" y="108.5">LED2</text>
<text x="195.3" y="112.1">LED3</text>
<text x="195.3" y="115.3">LED-0805_G</text>
<text x="195.3" y="118.8">LED-0805_G</text>
<text x="195.3" y="115.6">LED4</text>
<text x="33.3" y="123.3">R4</text>
<text x="93.3" y="125.5">PC817SC</text>
<text x="93.3" y="122.2">U4</text>
<text x="33.3" y="126.6">3.3K</text>
<text x="195.3" y="129.7">LED5</text>
<text x="176.8" y="135.4">1K</text>
<text x="176.8" y="132.3">RN2</text>
<text x="195.3" y="132.9">LED-0805_G</text>
<text x="195.3" y="136.5">LED-0805_G</text>
<text x="195.3" y="133.2">LED6</text>
<text x="195.3" y="136.8">LED7</text>
<text x="50.6" y="142.6">M7</text>
<text x="50.6" y="139.4">D4</text>
<text x="68.6" y="142.5">100nf</text>
<text x="68.7" y="139.4">C4</text>
<text x="195.3" y="140">LED-0805_G</text>
<text x="195.3" y="143.5">LED-0805_G</text>
<text x="195.3" y="140.3">LED8</text>
<text x="33.3" y="155.1">R5</text>
<text x="93.3" y="154">U5</text>
<text x="264.6" y="153.4">CN1</text>
<text x="33.3" y="158.3">3.3K</text>
<text x="93.3" y="157.2">PC817SC</text>
<text x="176.8" y="160.1">12</text>
<text x="176.8" y="157">RN3</text>
<text x="264.6" y="156.6">WJ2EDGVC-5.08-10P</text>
<text x="50.6" y="171.1">D5</text>
<text x="68.7" y="171.1">C5</text>
<text x="50.6" y="174.3">M7</text>
<text x="68.6" y="174.3">100nf</text>
<text x="176.8" y="178.1">RN4</text>
<text x="33.3" y="185.1">R6</text>
<text x="93.3" y="184">U6</text>
<text x="176.8" y="181.3">12</text>
<text x="33.3" y="188.3">3.3K</text>
<text x="93.3" y="187.2">PC817SC</text>
<text x="50.6" y="201.1">D6</text>
<text x="68.7" y="201.1">C6</text>
<text x="50.6" y="204.3">M7</text>
<text x="68.6" y="204.3">100nf</text>
<text x="33.3" y="215.1">R7</text>
<text x="93.3" y="214">U7</text>
<text x="33.3" y="218.3">3.3K</text>
<text x="93.3" y="217.2">PC817SC</text>
<text x="50.6" y="231.1">D7</text>
<text x="68.7" y="231.1">C7</text>
<text x="50.6" y="234.3">M7</text>
<text x="68.6" y="234.3">100nf</text>
<text x="33.3" y="250.3">R8</text>
<text x="93.3" y="249.2">U8</text>
<text x="33.3" y="253.6">3.3K</text>
<text x="93.3" y="252.5">PC817SC</text>
<text x="50.6" y="269.6">M7</text>
<text x="50.6" y="266.4">D8</text>
<text x="68.6" y="269.5">100nf</text>
<text x="68.7" y="266.4">C8</text>
</g>
<g font-size="3.2" fill="#00f">
<text x="158.5" y="28.5">1</text>
<text x="158.5" y="32">2</text>
<text x="158.5" y="35.6">3</text>
<text x="162" y="30.3">1A</text>
<text x="162" y="33.8">1Y</text>
<text x="176.3" y="33.8">6A</text>
<text x="182" y="35.6">12</text>
<text x="182" y="32">13</text>
<text x="158.5" y="39.1">4</text>
<text x="162" y="37.3">2A</text>
<text x="162" y="40.9">2Y</text>
<text x="176.3" y="40.9">5A</text>
<text x="176.5" y="37.3">6Y</text>
<text x="182" y="39.1">11</text>
<text x="158.5" y="42.6">5</text>
<text x="158.5" y="46.1">6</text>
<text x="162" y="44.4">3A</text>
<text x="162" y="47.9">3Y</text>
<text x="176.3" y="47.9">4A</text>
<text x="176.5" y="44.4">5Y</text>
<text x="182" y="46.1">9</text>
<text x="182" y="42.6">10</text>
<text x="176.5" y="51.4">4Y</text>
<text x="182" y="49.7">8</text>
<text x="160.2" y="69.1">1</text>
<text x="163.7" y="70.8">1A</text>
<text x="160.2" y="72.6">2</text>
<text x="160.2" y="76.1">3</text>
<text x="163.7" y="74.4">1Y</text>
<text x="163.7" y="77.9">2A</text>
<text x="178.1" y="74.4">6A</text>
<text x="178.3" y="77.9">6Y</text>
<text x="183.8" y="76.1">12</text>
<text x="183.8" y="72.6">13</text>
<text x="160.2" y="79.7">4</text>
<text x="160.2" y="83.2">5</text>
<text x="163.7" y="81.4">2Y</text>
<text x="178.1" y="81.4">5A</text>
<text x="183.8" y="83.2">10</text>
<text x="183.8" y="79.7">11</text>
<text x="160.2" y="86.7">6</text>
<text x="163.7" y="84.9">3A</text>
<text x="163.7" y="88.5">3Y</text>
<text x="178.1" y="88.5">4A</text>
<text x="178.3" y="84.9">5Y</text>
<text x="183.8" y="86.7">9</text>
<text x="178.3" y="92">4Y</text>
<text x="183.8" y="90.2">8</text>
<text x="266" y="162.6">1</text>
<text x="266" y="166.1">2</text>
<text x="266" y="169.6">3</text>
<text x="266" y="173.1">4</text>
<text x="266" y="176.7">5</text>
<text x="266" y="180.2">6</text>
<text x="266" y="183.7">7</text>
<text x="266" y="187.3">8</text>
<text x="266" y="190.8">9</text>
<text x="266" y="194.3">10</text>
</g>
<g font-size="3.2" fill="#f00">
<text x="182" y="28.5">14</text>
<text x="173.9" y="30.3">VCC</text>
<text x="175.7" y="70.8">VCC</text>
<text x="183.8" y="69.1">14</text>
</g>
<g font-size="3.2">
<text x="158.5" y="49.7">7</text>
<text x="162" y="51.4">GND</text>
<text x="269.6" y="62">1</text>
<text x="269.6" y="65.5">2</text>
<text x="269.6" y="69.1">3</text>
<text x="269.6" y="72.6">4</text>
<text x="269.6" y="76.1">5</text>
<text x="269.6" y="79.7">6</text>
<text x="269.6" y="83.2">7</text>
<text x="269.6" y="86.7">8</text>
<text x="160.2" y="90.2">7</text>
<text x="163.7" y="92">GND</text>
<text x="269.6" y="90.2">9</text>
<text x="269.6" y="93.8">10</text>
</g>
<g font-size="2.5" fill="#00f">
<text x="83.2" y="30.3">1</text>
<text x="106" y="30.3">4</text>
<text x="83.2" y="37.3">2</text>
<text x="106" y="37.3">3</text>
<text x="83.2" y="67.3">1</text>
<text x="106" y="67.3">4</text>
<text x="83.2" y="74.4">2</text>
<text x="106" y="74.4">3</text>
<text x="83.2" y="97.3">1</text>
<text x="106" y="97.3">4</text>
<text x="83.2" y="104.4">2</text>
<text x="106" y="104.4">3</text>
<text x="83.2" y="129">1</text>
<text x="106" y="129">4</text>
<text x="83.2" y="136.1">2</text>
<text x="106" y="136.1">3</text>
<text x="83.2" y="160.8">1</text>
<text x="106" y="160.8">4</text>
<text x="83.2" y="167.9">2</text>
<text x="106" y="167.9">3</text>
<text x="83.2" y="190.8">1</text>
<text x="106" y="190.8">4</text>
<text x="83.2" y="197.8">2</text>
<text x="106" y="197.8">3</text>
<text x="83.2" y="220.8">1</text>
<text x="106" y="220.8">4</text>
<text x="83.2" y="227.8">2</text>
<text x="106" y="227.8">3</text>
<text x="83.2" y="256">1</text>
<text x="106" y="256">4</text>
<text x="83.2" y="263.1">2</text>
<text x="106" y="263.1">3</text>
</g>
</svg>
